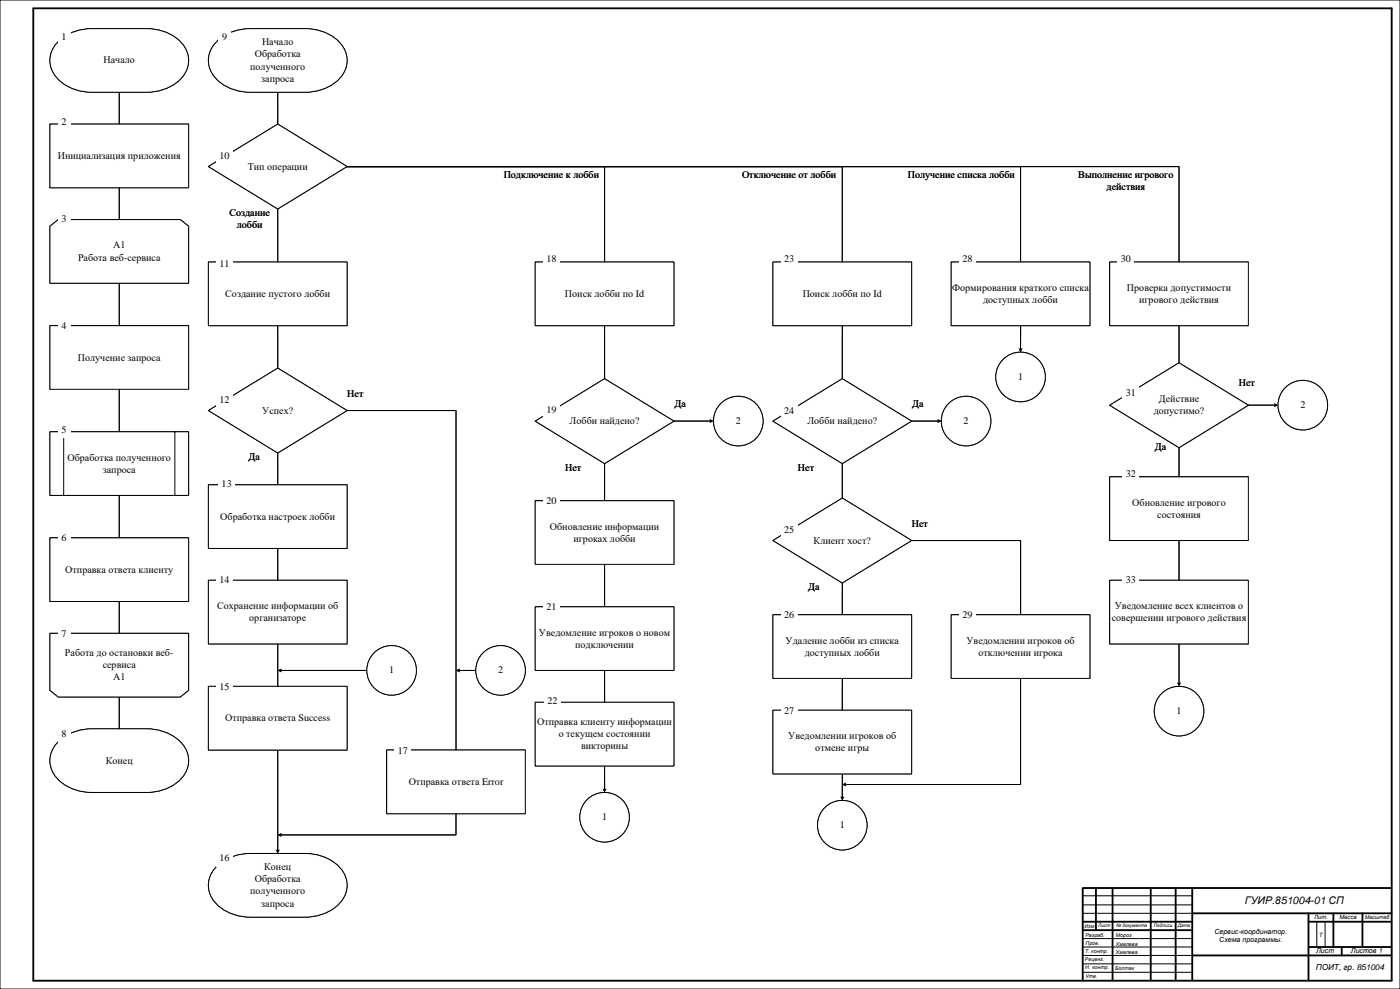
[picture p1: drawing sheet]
<svg xmlns="http://www.w3.org/2000/svg" width="841mm" height="594mm" viewBox="0 0 841 594" stroke-linecap="round" stroke-linejoin="round" font-family="sans-serif">
<path d="M0 0h841v594h-841zM650 538h66M651 543h65M651 549h65M791 554v15M796 554v15M651 564h65M651 569h65M651 574h65M651 579h65M651 584h65" fill="none" stroke="#000" stroke-width=".6"/>
<g fill="none" stroke="#000" stroke-width="1.1">
<path d="M20 5h816v584h-816v-584M658 533v26M668 533v56M691 533v56M706 533v56M716 533v56M836 533h-186v56M651 554h65M651 559h65M716 549h120M786 549v40M786 554h50"/>
<path d="M801 549v20M818 549v20M716 574h120M786 569h50M806 569v5"/>
</g>
<path d="M35 25a29 29 0 0 1 20-8h33a25 25 0 0 1 25 16 19 19 0 0 1-15 21l-8 1h-35a25 25 0 0 1-25-15 16 16 0 0 1 5-15z" fill-rule="evenodd" fill="#fff"/>
<path d="M35 25a29 29 0 0 1 20-8h33a25 25 0 0 1 25 16 19 19 0 0 1-15 21l-8 1h-35a25 25 0 0 1-25-15 16 16 0 0 1 5-15z" fill="none" stroke="#000" stroke-width=".6"/>
<path d="M30 75h83v38h-83z" fill-rule="evenodd" fill="#fff"/>
<path d="M72 55v20M30 75h83v38h-83z" fill="none" stroke="#000" stroke-width=".6"/>
<path d="M30 136l5-4h73l5 4v34h-83z" fill-rule="evenodd" fill="#fff"/>
<path d="M72 113v19M30 136l5-4h73l5 4v34h-83z" fill="none" stroke="#000" stroke-width=".6"/>
<path d="M30 196h83v38h-83z" fill-rule="evenodd" fill="#fff"/>
<path d="M72 170v26M30 196h83v38h-83z" fill="none" stroke="#000" stroke-width=".6"/>
<path d="M30 259h83v39h-83zM38 259v39z" fill-rule="evenodd" fill="#fff"/>
<path d="M72 234v25M30 259h83v39h-83zM38 259v39M105 259v39" fill="none" stroke="#000" stroke-width=".6"/>
<path d="M35 445a29 29 0 0 1 20-7h33a25 25 0 0 1 25 16 19 19 0 0 1-15 20l-8 2h-35a25 25 0 0 1-25-16 16 16 0 0 1 5-15z" fill-rule="evenodd" fill="#fff"/>
<path d="M72 419v19M35 445a29 29 0 0 1 20-7h33a25 25 0 0 1 25 16 19 19 0 0 1-15 20l-8 2h-35a25 25 0 0 1-25-16 16 16 0 0 1 5-15z" fill="none" stroke="#000" stroke-width=".6"/>
<path d="M30 380h83v35l-5 4h-73l-5-4z" fill-rule="evenodd" fill="#fff"/>
<path d="M72 361v19M30 380h83v35l-5 4h-73l-5-4z" fill="none" stroke="#000" stroke-width=".6"/>
<path d="M30 323h83v38h-83z" fill-rule="evenodd" fill="#fff"/>
<path d="M167 55v20M72 298v25M30 323h83v38h-83z" fill="none" stroke="#000" stroke-width=".6"/>
<path d="M131 25a29 29 0 0 1 20-8h32a25 25 0 0 1 25 16 19 19 0 0 1-15 21l-8 1h-34a25 25 0 0 1-25-15 16 16 0 0 1 5-15z" fill-rule="evenodd" fill="#fff"/>
<path d="M131 25a29 29 0 0 1 20-8h32a25 25 0 0 1 25 16 19 19 0 0 1-15 21l-8 1h-34a25 25 0 0 1-25-15 16 16 0 0 1 5-15z" fill="none" stroke="#000" stroke-width=".6"/>
<path d="M131 520a29 29 0 0 1 20-7h32a25 25 0 0 1 25 15 19 19 0 0 1-15 21l-8 2h-34a25 25 0 0 1-25-16 16 16 0 0 1 5-15z" fill-rule="evenodd" fill="#fff"/>
<path d="M167 450v61M131 520a29 29 0 0 1 20-7h32a25 25 0 0 1 25 15 19 19 0 0 1-15 21l-8 2h-34a25 25 0 0 1-25-16 16 16 0 0 1 5-15z" fill="none" stroke="#000" stroke-width=".6"/>
<path d="M166 510h2l-1 3z" fill-rule="evenodd" fill="#000"/>
<path d="M125 412h83v38h-83z" fill-rule="evenodd" fill="#fff"/>
<path d="M125 412h83v38h-83z" fill="none" stroke="#000" stroke-width=".6"/>
<path d="M125 291h83v38h-83z" fill-rule="evenodd" fill="#fff"/>
<path d="M125 291h83v38h-83z" fill="none" stroke="#000" stroke-width=".6"/>
<path d="M125 349h83v38h-83z" fill-rule="evenodd" fill="#fff"/>
<path d="M167 329v20M125 349h83v38h-83zM167 387v25" fill="none" stroke="#000" stroke-width=".6"/>
<path d="M322 301h83v38h-83z" fill-rule="evenodd" fill="#fff"/>
<path d="M322 301h83v38h-83z" fill="none" stroke="#000" stroke-width=".6"/>
<path d="M125 157h83v39h-83z" fill-rule="evenodd" fill="#fff"/>
<path d="M125 157h83v39h-83zM167 272v19" fill="none" stroke="#000" stroke-width=".6"/>
<path d="M125 247l42-26 41 26-41 25z" fill-rule="evenodd" fill="#fff"/>
<path d="M167 196v25M125 247l42-26 41 26-41 25zM274 489v12h-105" fill="none" stroke="#000" stroke-width=".6"/>
<path d="M167 501l2-1v3z" fill-rule="evenodd" fill="#000"/>
<path d="M232 450h84v39h-84z" fill-rule="evenodd" fill="#fff"/>
<path d="M167 126v31M208 247h66v203M232 450h84v39h-84z" fill="none" stroke="#000" stroke-width=".6"/>
<path d="M125 100l42-25 41 25-41 26z" fill-rule="evenodd" fill="#fff"/>
<path d="M125 100l42-25 41 25-41 26z" fill="none" stroke="#000" stroke-width=".6"/>
<path d="M322 157h83v39h-83z" fill-rule="evenodd" fill="#fff"/>
<path d="M208 100h155v57M322 157h83v39h-83z" fill="none" stroke="#000" stroke-width=".6"/>
<path d="M464 157h84v39h-84z" fill-rule="evenodd" fill="#fff"/>
<path d="M208 100h298v57M464 157h84v39h-84zM363 278v23" fill="none" stroke="#000" stroke-width=".6"/>
<path d="M322 253l41-26 42 26-42 25z" fill-rule="evenodd" fill="#fff"/>
<path d="M363 196v31M322 253l41-26 42 26-42 25z" fill="none" stroke="#000" stroke-width=".6"/>
<path d="M464 253l42-26 42 26-42 25z" fill-rule="evenodd" fill="#fff"/>
<path d="M506 196v31M464 253l42-26 42 26-42 25z" fill="none" stroke="#000" stroke-width=".6"/>
<path d="M464 369h84v38h-84z" fill-rule="evenodd" fill="#fff"/>
<path d="M464 369h84v38h-84z" fill="none" stroke="#000" stroke-width=".6"/>
<g fill="#fff">
<path d="M35 17h7v10h-7z" fill-rule="evenodd"/>
<path d="M35 68h7v10h-7z" fill-rule="evenodd"/>
<path d="M35 127h7v10h-7z" fill-rule="evenodd"/>
<path d="M35 191h7v10h-7z" fill-rule="evenodd"/>
<path d="M35 253h7v10h-7z" fill-rule="evenodd"/>
<path d="M35 318h7v10h-7z" fill-rule="evenodd"/>
<path d="M35 376h7v10h-7z" fill-rule="evenodd"/>
<path d="M35 436h7v10h-7z" fill-rule="evenodd"/>
<path d="M131 17h8v10h-8z" fill-rule="evenodd"/>
<path d="M130 510h10v10h-10z" fill-rule="evenodd"/>
<path d="M130 89h10v10h-10z" fill-rule="evenodd"/>
<path d="M130 153h10v10h-10z" fill-rule="evenodd"/>
<path d="M130 235h10v10h-10z" fill-rule="evenodd"/>
<path d="M130 407h10v10h-10z" fill-rule="evenodd"/>
<path d="M237 446h10v10h-10z" fill-rule="evenodd"/>
<path d="M326 151h10v10h-10z" fill-rule="evenodd"/>
<path d="M326 241h10v10h-10z" fill-rule="evenodd"/>
<path d="M131 286h10v10h-10z" fill-rule="evenodd"/>
<path d="M130 343h10v10h-10z" fill-rule="evenodd"/>
<path d="M326 296h10v10h-10z" fill-rule="evenodd"/>
<path d="M469 151h10v10h-10z" fill-rule="evenodd"/>
<path d="M469 242h10v10h-10z" fill-rule="evenodd"/>
<path d="M469 364h10v10h-10z" fill-rule="evenodd"/>
</g>
<path d="M286 403h-10" fill="none" stroke="#000" stroke-width=".6"/>
<path d="M274 403l2-1v2z" fill-rule="evenodd" fill="#000"/>
<circle cx="301" cy="403" r="15" fill="#fff"/>
<g fill="none" stroke="#000" stroke-width=".6">
<path d="M220 403h-51"/>
<circle cx="301" cy="403" r="15"/>
</g>
<path d="M167 403l2-1v2z" fill-rule="evenodd" fill="#000"/>
<circle cx="235" cy="403" r="15" fill="#fff"/>
<circle cx="235" cy="403" r="15" fill="none" stroke="#000" stroke-width=".6"/>
<circle cx="363" cy="491" r="15" fill="#fff"/>
<circle cx="363" cy="491" r="15" fill="none" stroke="#000" stroke-width=".6"/>
<circle cx="506" cy="496" r="15" fill="#fff"/>
<circle cx="506" cy="496" r="15" fill="none" stroke="#000" stroke-width=".6"/>
<circle cx="444" cy="253" r="15" fill="#fff"/>
<g fill="none" stroke="#000" stroke-width=".6">
<path d="M427 253h-22"/>
<circle cx="444" cy="253" r="15"/>
</g>
<path d="M426 252l3 1-3 1z" fill-rule="evenodd" fill="#000"/>
<circle cx="580" cy="253" r="15" fill="#fff"/>
<g fill="none" stroke="#000" stroke-width=".6">
<path d="M564 253h-16"/>
<circle cx="580" cy="253" r="15"/>
</g>
<path d="M563 252l2 1-2 1z" fill-rule="evenodd" fill="#000"/>
<path d="M322 364h83v39h-83z" fill-rule="evenodd" fill="#fff"/>
<path d="M363 339v25M322 364h83v39h-83zM363 460v14" fill="none" stroke="#000" stroke-width=".6"/>
<path d="M362 474h2l-1 2z" fill-rule="evenodd" fill="#000"/>
<path d="M322 422h83v38h-83z" fill-rule="evenodd" fill="#fff"/>
<path d="M506 350v19M363 403v19M322 422h83v38h-83z" fill="none" stroke="#000" stroke-width=".6"/>
<path d="M464 325l42-26 42 26-42 25z" fill-rule="evenodd" fill="#fff"/>
<path d="M506 278v21M464 325l42-26 42 26-42 25zM506 465v14" fill="none" stroke="#000" stroke-width=".6"/>
<path d="M505 478h2l-1 3z" fill-rule="evenodd" fill="#000"/>
<path d="M464 427h84v38h-84z" fill-rule="evenodd" fill="#fff"/>
<path d="M506 407v20M613 407v64h-105M464 427h84v38h-84z" fill="none" stroke="#000" stroke-width=".6"/>
<path d="M506 471l2-1v2z" fill-rule="evenodd" fill="#000"/>
<path d="M571 369h84v38h-84z" fill-rule="evenodd" fill="#fff"/>
<path d="M548 325h65v44M571 369h84v38h-84z" fill="none" stroke="#000" stroke-width=".6"/>
<path d="M571 157h84v39h-84z" fill-rule="evenodd" fill="#fff"/>
<path d="M208 100h405v57M571 157h84v39h-84z" fill="none" stroke="#000" stroke-width=".6"/>
<circle cx="613" cy="226" r="15" fill="#fff"/>
<g fill="none" stroke="#000" stroke-width=".6">
<path d="M613 196v14"/>
<circle cx="613" cy="226" r="15"/>
</g>
<path d="M612 209h2l-1 3z" fill-rule="evenodd" fill="#000"/>
<path d="M667 157h83v39h-83z" fill-rule="evenodd" fill="#fff"/>
<path d="M209 100h499v57M667 157h83v39h-83z" fill="none" stroke="#000" stroke-width=".6"/>
<path d="M667 243l41-25 42 25-42 26z" fill-rule="evenodd" fill="#fff"/>
<path d="M708 196v22M667 243l41-25 42 25-42 26z" fill="none" stroke="#000" stroke-width=".6"/>
<path d="M667 286h83v39h-83z" fill-rule="evenodd" fill="#fff"/>
<path d="M708 269v17M667 286h83v39h-83z" fill="none" stroke="#000" stroke-width=".6"/>
<path d="M667 349h83v38h-83z" fill-rule="evenodd" fill="#fff"/>
<path d="M708 325v24M667 349h83v38h-83z" fill="none" stroke="#000" stroke-width=".6"/>
<circle cx="708" cy="427" r="15" fill="#fff"/>
<g fill="none" stroke="#000" stroke-width=".6">
<path d="M708 387v23"/>
<circle cx="708" cy="427" r="15"/>
</g>
<path d="M707 410h2l-1 2z" fill-rule="evenodd" fill="#000"/>
<circle cx="783" cy="243" r="15" fill="#fff"/>
<g fill="none" stroke="#000" stroke-width=".6">
<path d="M766 243h-16"/>
<circle cx="783" cy="243" r="15"/>
</g>
<path d="M765 242l3 1-3 1z" fill-rule="evenodd" fill="#000"/>
<g fill="#fff">
<path d="M326 359h10v10h-10z" fill-rule="evenodd"/>
<path d="M327 416h10v10h-10z" fill-rule="evenodd"/>
<path d="M469 313h10v10h-10z" fill-rule="evenodd"/>
<path d="M469 422h10v10h-10z" fill-rule="evenodd"/>
<path d="M576 151h10v10h-10z" fill-rule="evenodd"/>
<path d="M576 364h10v10h-10z" fill-rule="evenodd"/>
<path d="M671 151h10v10h-10z" fill-rule="evenodd"/>
<path d="M674 231h10v10h-10z" fill-rule="evenodd"/>
<path d="M674 280h10v10h-10z" fill-rule="evenodd"/>
<path d="M674 343h10v10h-10z" fill-rule="evenodd"/>
<path d="M35 25a29 29 0 0 1 20-8h33a25 25 0 0 1 25 16 19 19 0 0 1-15 21l-8 1h-35a25 25 0 0 1-25-15 16 16 0 0 1 5-15z" fill-rule="evenodd"/>
</g>
<path d="M35 25a29 29 0 0 1 20-8h33a25 25 0 0 1 25 16 19 19 0 0 1-15 21l-8 1h-35a25 25 0 0 1-25-15 16 16 0 0 1 5-15z" fill="none" stroke="#000" stroke-width=".6"/>
<path d="M30 75h83v38h-83z" fill-rule="evenodd" fill="#fff"/>
<path d="M72 55v20M30 75h83v38h-83z" fill="none" stroke="#000" stroke-width=".6"/>
<path d="M30 136l5-4h73l5 4v34h-83z" fill-rule="evenodd" fill="#fff"/>
<path d="M72 113v19M30 136l5-4h73l5 4v34h-83z" fill="none" stroke="#000" stroke-width=".6"/>
<path d="M30 196h83v38h-83z" fill-rule="evenodd" fill="#fff"/>
<path d="M72 170v26M30 196h83v38h-83z" fill="none" stroke="#000" stroke-width=".6"/>
<path d="M30 259h83v39h-83zM38 259v39z" fill-rule="evenodd" fill="#fff"/>
<path d="M72 234v25M30 259h83v39h-83zM38 259v39M105 259v39" fill="none" stroke="#000" stroke-width=".6"/>
<path d="M35 445a29 29 0 0 1 20-7h33a25 25 0 0 1 25 16 19 19 0 0 1-15 20l-8 2h-35a25 25 0 0 1-25-16 16 16 0 0 1 5-15z" fill-rule="evenodd" fill="#fff"/>
<path d="M72 419v19M35 445a29 29 0 0 1 20-7h33a25 25 0 0 1 25 16 19 19 0 0 1-15 20l-8 2h-35a25 25 0 0 1-25-16 16 16 0 0 1 5-15z" fill="none" stroke="#000" stroke-width=".6"/>
<path d="M30 380h83v35l-5 4h-73l-5-4z" fill-rule="evenodd" fill="#fff"/>
<path d="M72 361v19M30 380h83v35l-5 4h-73l-5-4z" fill="none" stroke="#000" stroke-width=".6"/>
<path d="M30 323h83v38h-83z" fill-rule="evenodd" fill="#fff"/>
<path d="M167 55v20M72 298v25M30 323h83v38h-83z" fill="none" stroke="#000" stroke-width=".6"/>
<path d="M131 25a29 29 0 0 1 20-8h32a25 25 0 0 1 25 16 19 19 0 0 1-15 21l-8 1h-34a25 25 0 0 1-25-15 16 16 0 0 1 5-15z" fill-rule="evenodd" fill="#fff"/>
<path d="M131 25a29 29 0 0 1 20-8h32a25 25 0 0 1 25 16 19 19 0 0 1-15 21l-8 1h-34a25 25 0 0 1-25-15 16 16 0 0 1 5-15z" fill="none" stroke="#000" stroke-width=".6"/>
<path d="M131 520a29 29 0 0 1 20-7h32a25 25 0 0 1 25 15 19 19 0 0 1-15 21l-8 2h-34a25 25 0 0 1-25-16 16 16 0 0 1 5-15z" fill-rule="evenodd" fill="#fff"/>
<path d="M167 450v61M131 520a29 29 0 0 1 20-7h32a25 25 0 0 1 25 15 19 19 0 0 1-15 21l-8 2h-34a25 25 0 0 1-25-16 16 16 0 0 1 5-15z" fill="none" stroke="#000" stroke-width=".6"/>
<path d="M166 510h2l-1 3z" fill-rule="evenodd" fill="#000"/>
<path d="M125 412h83v38h-83z" fill-rule="evenodd" fill="#fff"/>
<path d="M125 412h83v38h-83z" fill="none" stroke="#000" stroke-width=".6"/>
<path d="M125 291h83v38h-83z" fill-rule="evenodd" fill="#fff"/>
<path d="M125 291h83v38h-83z" fill="none" stroke="#000" stroke-width=".6"/>
<path d="M125 349h83v38h-83z" fill-rule="evenodd" fill="#fff"/>
<path d="M167 329v20M125 349h83v38h-83zM167 387v25" fill="none" stroke="#000" stroke-width=".6"/>
<path d="M322 301h83v38h-83z" fill-rule="evenodd" fill="#fff"/>
<path d="M322 301h83v38h-83z" fill="none" stroke="#000" stroke-width=".6"/>
<path d="M125 157h83v39h-83z" fill-rule="evenodd" fill="#fff"/>
<path d="M125 157h83v39h-83zM167 272v19" fill="none" stroke="#000" stroke-width=".6"/>
<path d="M125 247l42-26 41 26-41 25z" fill-rule="evenodd" fill="#fff"/>
<path d="M167 196v25M125 247l42-26 41 26-41 25zM274 489v12h-105" fill="none" stroke="#000" stroke-width=".6"/>
<path d="M167 501l2-1v3z" fill-rule="evenodd" fill="#000"/>
<path d="M232 450h84v39h-84z" fill-rule="evenodd" fill="#fff"/>
<path d="M167 126v31M208 247h66v203M232 450h84v39h-84z" fill="none" stroke="#000" stroke-width=".6"/>
<path d="M125 100l42-25 41 25-41 26z" fill-rule="evenodd" fill="#fff"/>
<path d="M125 100l42-25 41 25-41 26z" fill="none" stroke="#000" stroke-width=".6"/>
<path d="M322 157h83v39h-83z" fill-rule="evenodd" fill="#fff"/>
<path d="M208 100h155v57M322 157h83v39h-83z" fill="none" stroke="#000" stroke-width=".6"/>
<path d="M464 157h84v39h-84z" fill-rule="evenodd" fill="#fff"/>
<path d="M208 100h298v57M464 157h84v39h-84zM363 278v23" fill="none" stroke="#000" stroke-width=".6"/>
<path d="M322 253l41-26 42 26-42 25z" fill-rule="evenodd" fill="#fff"/>
<path d="M363 196v31M322 253l41-26 42 26-42 25z" fill="none" stroke="#000" stroke-width=".6"/>
<path d="M464 253l42-26 42 26-42 25z" fill-rule="evenodd" fill="#fff"/>
<path d="M506 196v31M464 253l42-26 42 26-42 25z" fill="none" stroke="#000" stroke-width=".6"/>
<path d="M464 369h84v38h-84z" fill-rule="evenodd" fill="#fff"/>
<path d="M464 369h84v38h-84z" fill="none" stroke="#000" stroke-width=".6"/>
<g fill="#fff">
<path d="M35 17h7v10h-7z" fill-rule="evenodd"/>
<path d="M35 68h7v10h-7z" fill-rule="evenodd"/>
<path d="M35 127h7v10h-7z" fill-rule="evenodd"/>
<path d="M35 191h7v10h-7z" fill-rule="evenodd"/>
<path d="M35 253h7v10h-7z" fill-rule="evenodd"/>
<path d="M35 318h7v10h-7z" fill-rule="evenodd"/>
<path d="M35 376h7v10h-7z" fill-rule="evenodd"/>
<path d="M35 436h7v10h-7z" fill-rule="evenodd"/>
<path d="M131 17h8v10h-8z" fill-rule="evenodd"/>
<path d="M130 510h10v10h-10z" fill-rule="evenodd"/>
<path d="M130 89h10v10h-10z" fill-rule="evenodd"/>
<path d="M130 153h10v10h-10z" fill-rule="evenodd"/>
<path d="M130 235h10v10h-10z" fill-rule="evenodd"/>
<path d="M130 407h10v10h-10z" fill-rule="evenodd"/>
<path d="M237 446h10v10h-10z" fill-rule="evenodd"/>
<path d="M326 151h10v10h-10z" fill-rule="evenodd"/>
<path d="M326 241h10v10h-10z" fill-rule="evenodd"/>
<path d="M131 286h10v10h-10z" fill-rule="evenodd"/>
<path d="M130 343h10v10h-10z" fill-rule="evenodd"/>
<path d="M326 296h10v10h-10z" fill-rule="evenodd"/>
<path d="M469 151h10v10h-10z" fill-rule="evenodd"/>
<path d="M469 242h10v10h-10z" fill-rule="evenodd"/>
<path d="M469 364h10v10h-10z" fill-rule="evenodd"/>
</g>
<path d="M286 403h-10" fill="none" stroke="#000" stroke-width=".6"/>
<path d="M274 403l2-1v2z" fill-rule="evenodd" fill="#000"/>
<circle cx="301" cy="403" r="15" fill="#fff"/>
<g fill="none" stroke="#000" stroke-width=".6">
<path d="M220 403h-51"/>
<circle cx="301" cy="403" r="15"/>
</g>
<path d="M167 403l2-1v2z" fill-rule="evenodd" fill="#000"/>
<circle cx="235" cy="403" r="15" fill="#fff"/>
<circle cx="235" cy="403" r="15" fill="none" stroke="#000" stroke-width=".6"/>
<circle cx="363" cy="491" r="15" fill="#fff"/>
<circle cx="363" cy="491" r="15" fill="none" stroke="#000" stroke-width=".6"/>
<circle cx="506" cy="496" r="15" fill="#fff"/>
<circle cx="506" cy="496" r="15" fill="none" stroke="#000" stroke-width=".6"/>
<circle cx="444" cy="253" r="15" fill="#fff"/>
<g fill="none" stroke="#000" stroke-width=".6">
<path d="M427 253h-22"/>
<circle cx="444" cy="253" r="15"/>
</g>
<path d="M426 252l3 1-3 1z" fill-rule="evenodd" fill="#000"/>
<circle cx="580" cy="253" r="15" fill="#fff"/>
<g fill="none" stroke="#000" stroke-width=".6">
<path d="M564 253h-16"/>
<circle cx="580" cy="253" r="15"/>
</g>
<path d="M563 252l2 1-2 1z" fill-rule="evenodd" fill="#000"/>
<path d="M322 364h83v39h-83z" fill-rule="evenodd" fill="#fff"/>
<path d="M363 339v25M322 364h83v39h-83zM363 460v14" fill="none" stroke="#000" stroke-width=".6"/>
<path d="M362 474h2l-1 2z" fill-rule="evenodd" fill="#000"/>
<path d="M322 422h83v38h-83z" fill-rule="evenodd" fill="#fff"/>
<path d="M506 350v19M363 403v19M322 422h83v38h-83z" fill="none" stroke="#000" stroke-width=".6"/>
<path d="M464 325l42-26 42 26-42 25z" fill-rule="evenodd" fill="#fff"/>
<path d="M506 278v21M464 325l42-26 42 26-42 25zM506 465v14" fill="none" stroke="#000" stroke-width=".6"/>
<path d="M505 478h2l-1 3z" fill-rule="evenodd" fill="#000"/>
<path d="M464 427h84v38h-84z" fill-rule="evenodd" fill="#fff"/>
<path d="M506 407v20M613 407v64h-105M464 427h84v38h-84z" fill="none" stroke="#000" stroke-width=".6"/>
<path d="M506 471l2-1v2z" fill-rule="evenodd" fill="#000"/>
<path d="M571 369h84v38h-84z" fill-rule="evenodd" fill="#fff"/>
<path d="M548 325h65v44M571 369h84v38h-84z" fill="none" stroke="#000" stroke-width=".6"/>
<path d="M571 157h84v39h-84z" fill-rule="evenodd" fill="#fff"/>
<path d="M208 100h405v57M571 157h84v39h-84z" fill="none" stroke="#000" stroke-width=".6"/>
<circle cx="613" cy="226" r="15" fill="#fff"/>
<g fill="none" stroke="#000" stroke-width=".6">
<path d="M613 196v14"/>
<circle cx="613" cy="226" r="15"/>
</g>
<path d="M612 209h2l-1 3z" fill-rule="evenodd" fill="#000"/>
<path d="M667 157h83v39h-83z" fill-rule="evenodd" fill="#fff"/>
<path d="M209 100h499v57M667 157h83v39h-83z" fill="none" stroke="#000" stroke-width=".6"/>
<path d="M667 243l41-25 42 25-42 26z" fill-rule="evenodd" fill="#fff"/>
<path d="M708 196v22M667 243l41-25 42 25-42 26z" fill="none" stroke="#000" stroke-width=".6"/>
<path d="M667 286h83v39h-83z" fill-rule="evenodd" fill="#fff"/>
<path d="M708 269v17M667 286h83v39h-83z" fill="none" stroke="#000" stroke-width=".6"/>
<path d="M667 349h83v38h-83z" fill-rule="evenodd" fill="#fff"/>
<path d="M708 325v24M667 349h83v38h-83z" fill="none" stroke="#000" stroke-width=".6"/>
<circle cx="708" cy="427" r="15" fill="#fff"/>
<g fill="none" stroke="#000" stroke-width=".6">
<path d="M708 387v23"/>
<circle cx="708" cy="427" r="15"/>
</g>
<path d="M707 410h2l-1 2z" fill-rule="evenodd" fill="#000"/>
<circle cx="783" cy="243" r="15" fill="#fff"/>
<g fill="none" stroke="#000" stroke-width=".6">
<path d="M766 243h-16"/>
<circle cx="783" cy="243" r="15"/>
</g>
<path d="M765 242l3 1-3 1z" fill-rule="evenodd" fill="#000"/>
<g fill="#fff">
<path d="M326 359h10v10h-10z" fill-rule="evenodd"/>
<path d="M327 416h10v10h-10z" fill-rule="evenodd"/>
<path d="M469 313h10v10h-10z" fill-rule="evenodd"/>
<path d="M469 422h10v10h-10z" fill-rule="evenodd"/>
<path d="M576 151h10v10h-10z" fill-rule="evenodd"/>
<path d="M576 364h10v10h-10z" fill-rule="evenodd"/>
<path d="M671 151h10v10h-10z" fill-rule="evenodd"/>
<path d="M674 231h10v10h-10z" fill-rule="evenodd"/>
<path d="M674 280h10v10h-10z" fill-rule="evenodd"/>
<path d="M674 343h10v10h-10z" fill-rule="evenodd"/>
</g>
<text font-size="6.3" x="748" y="543">ГУИР.851004-01 СП</text>
<g font-size="6.1">
<text x="37" y="24">1</text>
<text x="133" y="24">9</text>
<text x="157" y="27">Начало</text>
<text x="153" y="34">Обработка</text>
<text x="62" y="38">Начало</text>
<text x="150" y="42">полученного</text>
<text x="157" y="49">запроса</text>
<text x="37" y="75">2</text>
<text x="35" y="95">Инициализация приложения</text>
<text x="132" y="95">10</text>
<text x="149" y="102">Тип операции</text>
<text x="303" y="107">Подключение к лобби</text>
<text x="446" y="107">Отключение от лобби</text>
<text x="545" y="107">Получение списка лобби</text>
<text x="648" y="107">Выполнение игрового</text>
<text x="665" y="114">действия</text>
<text x="138" y="130">Создание</text>
<text x="37" y="134">3</text>
<text x="142" y="137">лобби</text>
<text x="68" y="149">А1</text>
<text x="47" y="156">Работа веб-сервиса</text>
<text x="132" y="160">11</text>
<text x="328" y="158">18</text>
<text x="471" y="158">23</text>
<text x="578" y="158">28</text>
<text x="673" y="158">30</text>
<text x="135" y="178">Создание пустого лобби</text>
<text x="339" y="178">Поиск лобби по Id</text>
<text x="482" y="178">Поиск лобби по Id</text>
<text x="572" y="175">Формирования краткого списка</text>
<text x="677" y="175">Проверка допустимости</text>
<text x="591" y="182">доступных лобби</text>
<text x="684" y="182">игрового действия</text>
<text x="37" y="198">4</text>
<text x="47" y="217">Получение запроса</text>
<text x="612" y="228">1</text>
<text x="744" y="232">Нет</text>
<text x="209" y="238">Нет</text>
<text x="676" y="238">31</text>
<text x="132" y="242">12</text>
<text x="405" y="245">Да</text>
<text x="548" y="245">Да</text>
<text x="696" y="242">Действие</text>
<text x="781" y="245">2</text>
<text x="158" y="248">Успех?</text>
<text x="328" y="248">19</text>
<text x="471" y="248">24</text>
<text x="693" y="249">допустимо?</text>
<text x="342" y="255">Лобби найдено?</text>
<text x="442" y="255">2</text>
<text x="485" y="255">Лобби найдено?</text>
<text x="579" y="255">2</text>
<text x="37" y="260">5</text>
<text x="694" y="270">Да</text>
<text x="41" y="277">Обработка полученного</text>
<text x="149" y="276">Да</text>
<text x="62" y="284">запроса</text>
<text x="340" y="283">Нет</text>
<text x="479" y="283">Нет</text>
<text x="676" y="286">32</text>
<text x="133" y="293">13</text>
<text x="328" y="303">20</text>
<text x="680" y="304">Обновление игрового</text>
<text x="695" y="311">состояния</text>
<text x="132" y="312">Обработка настроек лобби</text>
<text x="548" y="316">Нет</text>
<text x="330" y="318">Обновление информации</text>
<text x="471" y="320">25</text>
<text x="37" y="325">6</text>
<text x="344" y="325">игроках лобби</text>
<text x="489" y="326">Клиент хост?</text>
<text x="39" y="344">Отправка ответа клиенту</text>
<text x="132" y="350">14</text>
<text x="676" y="350">33</text>
<text x="486" y="354">Да</text>
<text x="130" y="366">Сохранение информации об</text>
<text x="670" y="366">Уведомление всех клиентов о</text>
<text x="328" y="366">21</text>
<text x="471" y="371">26</text>
<text x="578" y="371">29</text>
<text x="150" y="373">организаторе</text>
<text x="668" y="373">совершении игрового действия</text>
<text x="37" y="383">7</text>
<text x="324" y="382">Уведомление игроков о новом</text>
<text x="346" y="389">подключении</text>
<text x="472" y="387">Удаление лобби из списка</text>
<text x="581" y="387">Уведомлении игроков об</text>
<text x="39" y="394">Работа до остановки веб-</text>
<text x="483" y="394">доступных лобби</text>
<text x="588" y="394">отключении игрока</text>
<text x="62" y="401">сервиса</text>
<text x="234" y="404">1</text>
<text x="299" y="404">2</text>
<text x="68" y="409">А1</text>
<text x="132" y="414">15</text>
<text x="329" y="423">22</text>
<text x="471" y="429">27</text>
<text x="707" y="429">1</text>
<text x="135" y="433">Отправка ответа Success</text>
<text x="323" y="435">Отправка клиенту информации</text>
<text x="37" y="443">8</text>
<text x="336" y="443">о текущем состоянии</text>
<text x="473" y="444">Уведомлении игроков об</text>
<text x="239" y="453">17</text>
<text x="349" y="450">викторины</text>
<text x="490" y="451">отмене игры</text>
<text x="64" y="459">Конец</text>
<text x="245" y="471">Отправка ответа Error</text>
<text x="362" y="493">1</text>
<text x="504" y="497">1</text>
<text x="132" y="517">16</text>
<text x="159" y="523">Конец</text>
<text x="153" y="530">Обработка</text>
<text x="150" y="537">полученного</text>
<text x="157" y="544">запроса</text>
</g>
<text font-size="5" x="790" y="583">ПОИТ, гр. 851004</text>
<g font-size="4.2">
<text x="730" y="561">Сервис-координатор.</text>
<text x="732" y="566">Схема программы.</text>
<text x="791" y="573">Лист</text>
<text x="811" y="573">Листов 1</text>
</g>
<g font-size="3.5">
<text x="789" y="552">Лит.</text>
<text x="805" y="552">Масса</text>
<text x="792" y="562">T</text>
</g>
<g font-size="3.2">
<text x="651" y="557">Изм</text>
<text x="820" y="552">Масштаб</text>
<text x="652" y="562">Разраб.</text>
<text x="670" y="563">Мороз</text>
<text x="652" y="567">Пров.</text>
<text x="670" y="568">Хмелева</text>
<text x="652" y="572">Т. контр.</text>
<text x="670" y="573">Хмелева</text>
<text x="652" y="577">Реценз.</text>
<text x="652" y="582">Н. контр.</text>
<text x="652" y="587">Утв.</text>
<text x="670" y="583">Болтак</text>
</g>
<g font-size="2.8">
<text x="660" y="557">Лист</text>
<text x="670" y="557">№ документа</text>
<text x="693" y="557">Подпись</text>
<text x="708" y="557">Дата</text>
</g>
</svg>
